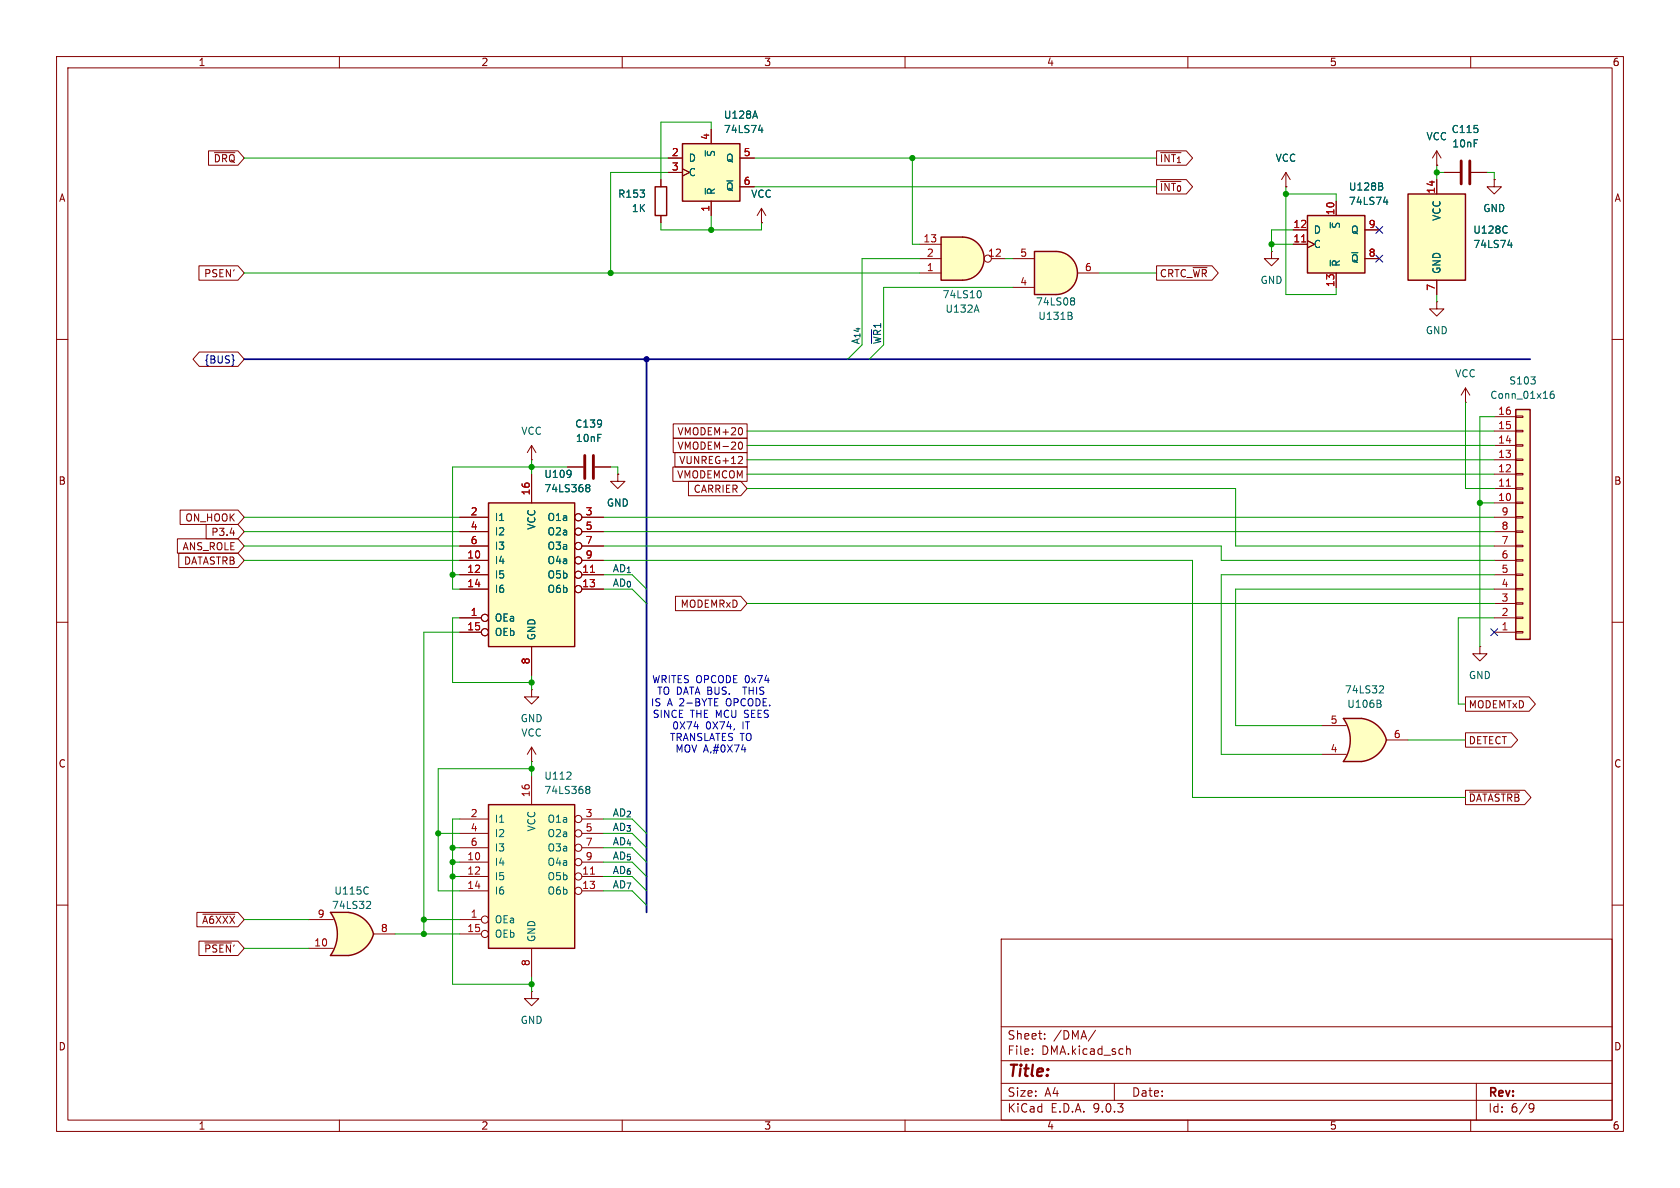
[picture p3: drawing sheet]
<svg xmlns="http://www.w3.org/2000/svg" width="297mm" height="210mm" viewBox="0 0 297 210" stroke-linecap="round" stroke-linejoin="round" font-family="sans-serif">
<g fill="none" stroke="#840000" stroke-width=".18">
<path d="M10 10h277v190h-277zM12 12h273v186h-273zM60 10v2M110 10v2M160 10v2M210 10v2M260 10v2M254 29.2h.1M254 26.7l-.8 1.2M254 26.7l.8 1.2M254 26.7v2.5M10 60h2"/>
<path d="M94 78.7l-.8 1.3M94 78.7l.7 1.3M94 78.7v2.6M285 60h2M94 81.3h.1M10 110h2M261.6 114.3v1.3h-1.3l1.3 1.2 1.3-1.2h-1.3M261.6 114.3h.1M285 110h2M94 121.9v1.3h1.2l-1.2 1.3-1.3-1.3h1.3M94 121.9h.1M10 160h2"/>
<path d="M177 166h108v32h-108zM285 160h2M60 198v2M110 198v2M160 198v2M177 194.5h108M177 191.5h108M177 187.5h108M177 181.5h108M182.5 186.3v.1M182.5 185.5v.1M184.7 183.6v.1"/>
<path d="M184.7 182.8v.1M193.7 182.1l-1.3 2M197 191.5v3M199.2 185.5l.2-.1 .3 .1 .1 .9M210 198v2M260 198v2M261 191.5v6.5M270.6 195.1l.5 .1a.99 .99 0 0 1-.4 1.4h-.2M271.2 195.7l-.3 .3h-.3"/>
</g>
<path d="M231.1 38.1h10.2v10.2h-10.2z" fill="#ffffc2"/>
<path d="M231.1 38.1h10.2v10.2h-10.2z" fill="none" stroke="#840000" stroke-width=".25"/>
<path d="M236.2 35.6v2.5M224.8 44.5v1.2h1.3l-1.3 1.3-1.3-1.3h1.3M224.8 44.5h.1M228.6 40.6h2.5M228.6 43.2h2.5M231.1 42.5l1.3 .7-1.3 .6M236.2 48.3v2.5M241.3 40.6h2.5M241.3 45.7h2.5" fill="none" stroke="#840000" stroke-width=".18"/>
<path d="M230.1 42.8h.7" fill="none" stroke="#a90000" stroke-width=".18"/>
<path d="M244.2 32.9l.3 .3-.1 .3-.2 .1M244.3 32.4l.1 .2-.1 .3M244.6 35.7h.8M245.2 35.3v.8M235.2 46v1" fill="none" stroke="#006464" stroke-width=".18"/>
<path d="M237.5 134.6h3.2M237.5 127h3.2" fill="none" stroke="#ffffc2" stroke-width=".18"/>
<g fill="#ffffc2" stroke="#ffffc2" stroke-width=".18">
<path d="M240.7 127a5.2 5.2 0 0 1 4.4 3.8l-5 1.4z"/>
<path d="M240.1 129.5l5 1.3a5.1 5.1 0 0 1-4.4 3.8z"/>
</g>
<path d="M237.5 127h3.2v7.6h-3.2a6.6 6.6 0 0 0 0-7.6z" fill="#ffffc2"/>
<path d="M240.7 127h-3.2a6.6 6.6 0 0 1 0 7.6h3.2M240.7 127a5.2 5.2 0 0 1 4.4 3.8 5.2 5.2 0 0 1-4.4 3.8" fill="none" stroke="#840000" stroke-width=".25"/>
<path d="M233.7 133.4h4.3M233.7 128.3h4.3M245.1 130.8h3.8" fill="none" stroke="#840000" stroke-width=".18"/>
<path d="M243.9 124.4l.3 .2-.1 .3-.2 .1M244 123.8l.1 .2-.1 .3M244.1 121.2l.4 .1 .1 .3-.8 .9h.8" fill="none" stroke="#006464" stroke-width=".18"/>
<path d="M58.4 161.3h3.2M58.4 168.9h3.2" fill="none" stroke="#ffffc2" stroke-width=".18"/>
<g fill="#ffffc2" stroke="#ffffc2" stroke-width=".18">
<path d="M61 163.7l5 1.4a5.2 5.2 0 0 1-4.4 3.8z"/>
<path d="M61.6 161.3a5.1 5.1 0 0 1 4.4 3.8l-4.9 1.3z"/>
</g>
<path d="M58.4 161.3h3.2v7.6h-3.2a6.7 6.7 0 0 0 0-7.6z" fill="#ffffc2"/>
<path d="M58.4 161.3h3.2a5.1 5.1 0 0 1 4.4 3.8 5.2 5.2 0 0 1-4.4 3.8h-3.2a6.6 6.6 0 0 0 0-7.6z" fill="none" stroke="#840000" stroke-width=".25"/>
<path d="M255.3 30.5h2.8M260.1 30.5h2.8M54.6 162.6h4.3M54.6 167.6h4.3M66 165.1h3.8" fill="none" stroke="#840000" stroke-width=".18"/>
<path d="M65 159.3l.4 .1 .1 .3-.8 .9h.8M65 156.9h.1M65.1 157.9l-.1 .1" fill="none" stroke="#006464" stroke-width=".18"/>
<path d="M258.3 28.4v4.1M259.8 28.4v4.1" fill="none" stroke="#840000" stroke-width=".51"/>
<path d="M86.4 88.9h15.2v25.4h-15.2z" fill="#ffffc2"/>
<path d="M86.4 88.9h15.2v25.4h-15.2z" fill="none" stroke="#840000" stroke-width=".25"/>
<g fill="none" stroke="#840000" stroke-width=".18">
<path d="M264.2 31.8v1.2h1.2l-1.2 1.3-1.3-1.3h1.3M264.2 31.8h.1M254 53.3v1.3h1.3l-1.3 1.3-1.3-1.3h1.3M254 53.3h.1M81.3 91.4h5.1M81.3 94h5.1M81.3 96.5h5.1M81.3 99.1h5.1M94 83.8v5.1M102.9 91.4h3.8M102.9 94h3.8M102.9 96.5h3.8"/>
<path d="M102.9 99.1h3.8M81.3 101.6h5.1M81.3 104.1h5.1M81.3 109.2h3.8M81.3 111.8h3.8M94 114.3v5.1M102.9 101.6h3.8M102.9 104.1h3.8"/>
<circle cx="102.2" cy="96.5" r=".63"/>
<circle cx="102.2" cy="91.4" r=".63"/>
<circle cx="102.2" cy="94" r=".63"/>
<circle cx="102.2" cy="99.1" r=".63"/>
<circle cx="85.7" cy="109.2" r=".63"/>
<circle cx="85.7" cy="111.8" r=".63"/>
<circle cx="102.2" cy="101.6" r=".63"/>
<circle cx="102.2" cy="104.1" r=".63"/>
</g>
<path d="M104.4 101.2h.7" fill="none" stroke="#a90000" stroke-width=".18"/>
<path d="M100.9 83.3v.8M101 83.7l-.1 .1M103.7 86.2h.1M103.7 85.7h.3l.2 .1 .1 .2-.3 .2M103.8 86.2h.2M103.8 86.2l-.1 .1M104 86.2l.3 .3-.1 .3-.2 .1h-.3" fill="none" stroke="#006464" stroke-width=".18"/>
<path d="M248.9 34.3h10.2v15.2h-10.2z" fill="#ffffc2"/>
<path d="M248.9 34.3h10.2v15.2h-10.2z" fill="none" stroke="#840000" stroke-width=".25"/>
<path d="M227.3 33h.1M227.3 30.5l-.7 1.3M227.3 30.5l.8 1.3M227.3 30.5v2.5M254 31.8v2.5M254 49.5v2.6M259.1 71.1h.1M259.1 68.6l.7 1.3M259.1 68.6l-.8 1.3M259.1 68.6v2.5M100.3 82.6h2.8M105.2 82.6h2.7" fill="none" stroke="#840000" stroke-width=".18"/>
<path d="M266.4 40v.1M266.4 41.1v.1M266.6 43.3h.8M267.2 42.9v.9" fill="none" stroke="#006464" stroke-width=".18"/>
<path d="M103.4 80.5v4.1M104.9 80.5v4.1" fill="none" stroke="#840000" stroke-width=".51"/>
<path d="M268 72.4h2.5v40.6h-2.5z" fill="#ffffc2"/>
<path d="M115.8 33h2.1v5.1h-2.1zM268 72.4h2.5v40.6h-2.5z" fill="none" stroke="#840000" stroke-width=".25"/>
<g fill="none" stroke="#840000" stroke-width=".18">
<path d="M116.8 31.8v1.2M116.8 38.1v1.3M264.2 78.7h3.8M264.2 76.2h3.8M264.2 73.7h3.8M268 78.6h1.2v.3h-1.2zM268 76.1h1.2v.2h-1.2zM268 73.5h1.2v.3h-1.2zM264.2 99.1h3.8M264.2 96.5h3.8M264.2 94h3.8M264.2 91.4h3.8"/>
<path d="M264.2 88.9h3.8M264.2 86.4h3.8M264.2 83.8h3.8M264.2 81.3h3.8M268 98.9h1.2v.3h-1.2zM268 96.4h1.2v.2h-1.2zM268 93.9h1.2v.2h-1.2zM268 91.3h1.2v.3h-1.2zM268 88.8h1.2v.2h-1.2zM268 86.2h1.2v.3h-1.2zM268 83.7h1.2v.2h-1.2zM268 81.2h1.2v.2h-1.2z"/>
<path d="M264.2 111.8h3.8M264.2 109.2h3.8M264.2 106.7h3.8M264.2 104.1h3.8M264.2 101.6h3.8M268 111.6h1.2v.3h-1.2zM268 109.1h1.2v.2h-1.2zM268 106.6h1.2v.2h-1.2zM268 104h1.2v.3h-1.2zM268 101.5h1.2v.2h-1.2z"/>
</g>
<path d="M266.3 85.9h.7" fill="none" stroke="#a90000" stroke-width=".18"/>
<path d="M270.6 66.6h.8l-.4 .5M271.4 67.2v.6M274.7 69.2h-.4a.86 .86 0 0 0 0 1.2l.4-.1 .1-.4-.3-.3-.3 .1-.2 .2" fill="none" stroke="#006464" stroke-width=".18"/>
<path d="M86.4 142.2h15.2v25.4h-15.2z" fill="#ffffc2"/>
<path d="M86.4 142.2h15.2v25.4h-15.2z" fill="none" stroke="#840000" stroke-width=".25"/>
<g fill="none" stroke="#840000" stroke-width=".18">
<path d="M134.6 39.4h.1M134.6 36.8l-.7 1.3M134.6 36.8l.8 1.3M134.6 36.8v2.6M94 137.2v5M81.3 144.8h5.1M81.3 147.3h5.1M81.3 149.9h5.1M81.3 152.4h5.1M81.3 154.9h5.1M81.3 157.5h5.1M102.9 144.8h3.8"/>
<path d="M102.9 147.3h3.8M102.9 149.9h3.8M102.9 152.4h3.8M102.9 154.9h3.8M102.9 157.5h3.8M81.3 162.6h3.8M81.3 165.1h3.8M94 167.6v5.1"/>
<circle cx="102.2" cy="149.9" r=".63"/>
<circle cx="102.2" cy="154.9" r=".63"/>
<circle cx="102.2" cy="152.4" r=".63"/>
<circle cx="102.2" cy="147.3" r=".63"/>
<circle cx="102.2" cy="157.5" r=".63"/>
<circle cx="102.2" cy="144.8" r=".63"/>
<circle cx="85.7" cy="162.6" r=".63"/>
<circle cx="85.7" cy="165.1" r=".63"/>
</g>
<path d="M104.4 154.5h.7" fill="none" stroke="#a90000" stroke-width=".18"/>
<path d="M100.2 137.7h.8M100.9 136.6v.4M103.7 139.5l.1 .1M103.7 139.1l.3-.1 .2 .1 .1 .2-.3 .3M103.8 139.6h.2M103.8 139.6h-.1M104 139.6l.3 .2-.1 .4-.2 .1-.3-.1" fill="none" stroke="#006464" stroke-width=".18"/>
<path d="M186.7 44.5a3.8 3.8 0 0 1 3.8 3.8 3.8 3.8 0 0 1-3.8 3.8z" fill="#ffffc2" stroke="#ffffc2" stroke-width=".18"/>
<path d="M182.9 44.5h3.8v7.6h-3.8z" fill="#ffffc2"/>
<path d="M182.9 44.5h3.8a3.8 3.8 0 0 1 3.8 3.8 3.8 3.8 0 0 1-3.8 3.8h-3.8z" fill="none" stroke="#840000" stroke-width=".25"/>
<path d="M179.1 50.8h3.8M179.1 45.7h3.8M190.5 48.3h3.8M94 175.3v1.2h1.2l-1.2 1.3-1.3-1.3h1.3M94 175.3h.1" fill="none" stroke="#840000" stroke-width=".18"/>
<path d="M189.3 55.8l.3 .2-.1 .3-.2 .2M189.4 55.2l.1 .2-.1 .3M189.5 52.6h.2l.3 .3-.3 .3M189.5 53.2h.2M189.7 53.2l.3 .2v.3l-.1 .2h-.4" fill="none" stroke="#006464" stroke-width=".18"/>
<path d="M170.2 41.9a3.8 3.8 0 0 1 3.8 3.8 3.8 3.8 0 0 1-3.8 3.8z" fill="#ffffc2" stroke="#ffffc2" stroke-width=".18"/>
<path d="M166.4 41.9h3.8v7.6h-3.8z" fill="#ffffc2"/>
<path d="M166.4 41.9h3.8a3.8 3.8 0 0 1 3.8 3.8 3.8 3.8 0 0 1-3.8 3.8h-3.8z" fill="none" stroke="#840000" stroke-width=".25"/>
<g fill="none" stroke="#840000" stroke-width=".18">
<path d="M162.6 48.3h3.8M162.6 45.7h3.8M162.6 43.2h3.8M175.3 45.7h2.5"/>
<circle cx="174.6" cy="45.7" r=".63"/>
</g>
<path d="M172.7 53.9l.4 1.3M173.2 51.4a.79 .79 0 0 1 0 1.2" fill="none" stroke="#006464" stroke-width=".18"/>
<path d="M120.6 25.4h10.2v10.2h-10.2z" fill="#ffffc2"/>
<path d="M120.6 25.4h10.2v10.2h-10.2z" fill="none" stroke="#840000" stroke-width=".25"/>
<g fill="none" stroke="#840000" stroke-width=".18">
<path d="M36.9 26.7h5.2l1.1 1.2-1.1 1.3h-5.2zM37.9 27h3.6M116.8 31.8v1.2M116.8 38.1v1.3M118.1 27.9h2.5M118.1 30.5h2.5M120.6 29.8l1.3 .7-1.3 .6M125.7 22.9v2.5M125.7 35.6v2.5M130.8 27.9h2.5M130.8 33h2.5M134.6 39.4h.1"/>
<path d="M204.5 31.7h5.2l1.1 1.3-1.1 1.3h-5.2zM204.5 26.7h5.2l1.1 1.2-1.1 1.3h-5.2zM205.2 27h3.6M205.2 32.1h3.6M227.3 33h.1M236.2 35.6v2.5M254 29.2h.1M254 31.8v2.5M255.3 30.5h2.8M260.1 30.5h2.8M264.2 31.8h.1M35.2 47h6.9l1.1 1.3-1.1 1.2h-6.9z"/>
<path d="M204.5 47h9.8l1.1 1.3-1.1 1.2h-9.8zM228.6 40.6h2.5M228.6 43.2h2.5M231.1 42.5l1.3 .7-1.3 .6M236.2 48.3v2.5M241.3 40.6h2.5M241.3 45.7h2.5M254 49.5v2.6M35.2 62.2h6.9l1.1 1.3-1.1 1.3h-6.9l-1.1-1.3zM119 77.5h13.1v2.5h-13.1zM119 74.9h13.1v2.6h-13.1zM130.7 78.2l.1-.1a.68 .68 0 0 1 .5 .7 .68 .68 0 0 1-.5 .6l-.1-.1"/>
<path d="M131.1 75.7l.2 .4-.2 .6M31.4 95.2h10.7l1.1 1.3-1.1 1.3h-10.7zM31.6 97.8h10.5l1.1 1.3-1.1 1.2h-10.5zM31.8 90.2h10.3l1.1 1.2-1.1 1.3h-10.3zM36.4 92.7h5.7l1.1 1.3-1.1 1.3h-5.7zM40.7 94.2h.8M81.3 91.4h5.1M81.3 94h5.1M81.3 96.5h5.1M81.3 99.1h5.1M94 83.8v5.1M100.3 82.6h2.8"/>
<path d="M102.9 91.4h3.8M102.9 94h3.8M102.9 96.5h3.8M102.9 99.1h3.8M105.2 82.6h2.7M109.2 83.8v1.3h1.3l-1.3 1.3-1.3-1.3h1.3M109.2 83.8h.1M119 82.5h13.1v2.6h-13.1zM119.3 80h12.8v2.6h-12.8zM121.7 85.1h9.3l1.1 1.3-1.1 1.2h-9.3zM131 80.7l.3 .2-.1 .3-.7 .8h.8M81.3 101.6h5.1"/>
<path d="M81.3 104.1h5.1M81.3 109.2h3.8M81.3 111.8h3.8M94 114.3v5.1M102.9 101.6h3.8M102.9 104.1h3.8M119.4 105.4h11.6l1.1 1.3-1.1 1.3h-11.6zM94 134.6h.1M94 132.1l-.8 1.3M94 132.1l.7 1.3M94 132.1v2.5M259.1 129.5h8.1l1.1 1.3-1.1 1.3h-8.1z"/>
<path d="M259.1 123.2h11.2l1.1 1.3-1.1 1.2h-11.2zM259.1 139.7h10.4l1.2 1.3-1.2 1.2h-10.4zM259.8 140h8.9M34.8 161.3h7.3l1.1 1.3-1.1 1.2h-7.3zM35.2 166.4h6.9l1.1 1.2-1.1 1.3h-6.9zM35.9 161.6h5.6M36.2 166.7h4.7"/>
<circle cx="102.2" cy="96.5" r=".63"/>
<circle cx="102.2" cy="91.4" r=".63"/>
<circle cx="102.2" cy="94" r=".63"/>
<circle cx="102.2" cy="99.1" r=".63"/>
<circle cx="85.7" cy="109.2" r=".63"/>
<circle cx="85.7" cy="111.8" r=".63"/>
<circle cx="102.2" cy="101.6" r=".63"/>
<circle cx="102.2" cy="104.1" r=".63"/>
</g>
<g fill="none" stroke="#006464" stroke-width=".18">
<path d="M133.5 19.6l.4 1.3M124.7 33.3v1M134.1 23h.8M134.7 22.6v.8M244.2 32.9l.3 .3-.1 .3-.2 .1M244.3 32.4l.1 .2-.1 .3M244.6 35.7h.8M245.2 35.3v.8M235.2 46v1M266.4 40v.1M266.4 41.1v.1M266.6 43.3h.8"/>
<path d="M267.2 42.9v.9M100.9 83.3v.8M101 83.7l-.1 .1M103.7 86.2h.1M103.7 85.7h.3l.2 .1 .1 .2-.3 .2M103.8 86.2h.2M103.8 86.2l-.1 .1M104 86.2l.3 .3-.1 .3-.2 .1h-.3"/>
</g>
<path d="M243.2 45.1l1.2 1.2M243.2 40l1.2 1.2M244.4 45.1l-1.2 1.2M244.4 40l-1.2 1.2M41.3 63.6l.1 .1h-.1M263.6 111.2l1.2 1.2M264.8 111.2l-1.2 1.2" fill="none" stroke="#000084" stroke-width=".18"/>
<path d="M43.2 63.5h227.3M114.3 63.5v97.8" fill="none" stroke="#000084" stroke-width=".3"/>
<g fill="none" stroke="#009600" stroke-width=".18">
<path d="M43.2 27.9h74.9M116.8 39.4v1.2h17.8v-1.2M118.1 30.5h-10.2v17.8M125.7 22.9v-1.3h-8.9v10.2M125.7 38.1v2.5M133.3 27.9h71.2M133.3 33h71.2M161.3 27.9v15.3h1.3M227.3 34.3h8.9v1.3M227.3 33v19.1h8.9v-1.3M254 30.5h1.3M254 29.2v2.6"/>
<path d="M262.9 30.5h1.3v1.3M43.2 48.3h119.4M162.6 45.7h-10.2v15.3l-2.5 2.5M177.8 45.7h1.3M179.1 50.8h-22.9v10.2l-2.5 2.5M194.3 48.3h10.2M224.8 43.2h3.8M228.6 40.6h-3.8v3.9M254 52.1v1.2M132.1 78.7h132.1M132.1 76.2h132.1M259.1 71.1v15.3h5.1"/>
<path d="M264.2 73.7h-2.6v40.6M43.2 99.1h38.1M43.2 96.5h38.1M43.2 94h38.1M43.2 91.4h38.1M94 81.3v2.5M100.3 82.6h-20.3v21.5h1.3M106.7 99.1h104.1v41.9h48.3M106.7 96.5h109.2v2.6h48.3M106.7 94h157.5M106.7 91.4h157.5M107.9 82.6h1.3v1.2"/>
<path d="M132.1 86.4h86.3v10.1h45.8M132.1 81.3h132.1M132.1 83.8h132.1M261.6 88.9h2.6M80 101.6h1.3M81.3 109.2h-1.3v11.5h14M81.3 111.8h-6.4v53.3M94 119.4v2.5M106.7 101.6h5.1l2.5 2.5M106.7 104.1h5.1l2.5 2.6M132.1 106.7h132.1M264.2 101.6h-48.3v31.8h17.8"/>
<path d="M264.2 104.1h-45.8v24.2h15.3M264.2 109.2h-6.4v15.3h1.3M94 135.9h-16.5v21.6h3.8M94 134.6v2.6M248.9 130.8h10.2M77.5 147.3h3.8M80 154.9h1.3M80 149.9h1.3M80 152.4h1.3M81.3 144.8h-1.3v29.2h14M106.7 157.5h5.1l2.5 2.5M106.7 154.9h5.1l2.5 2.6"/>
<path d="M106.7 149.9h5.1l2.5 2.5M106.7 152.4h5.1l2.5 2.5M106.7 147.3h5.1l2.5 2.6M106.7 144.8h5.1l2.5 2.5M43.2 162.6h11.4M43.2 167.6h11.4M69.8 165.1h11.5M74.9 162.6h6.4M94 172.7v2.6"/>
</g>
<path d="M122.7 128.4h.8M126.3 124.8h.6M129.8 128.8v.2M131.1 132.5h.8" fill="none" stroke="#0000c2" stroke-width=".18"/>
<path d="M230.1 42.8h.7M104.4 101.2h.7" fill="none" stroke="#a90000" stroke-width=".18"/>
<g fill="#009600" stroke="#009600" stroke-width=".18">
<circle cx="224.8" cy="43.2" r=".46"/>
<circle cx="227.3" cy="34.3" r=".46"/>
<circle cx="254" cy="30.5" r=".46"/>
<circle cx="80" cy="149.9" r=".46"/>
<circle cx="80" cy="154.9" r=".46"/>
<circle cx="80" cy="152.4" r=".46"/>
<circle cx="94" cy="174" r=".46"/>
<circle cx="74.9" cy="162.6" r=".46"/>
<circle cx="74.9" cy="165.1" r=".46"/>
<circle cx="80" cy="101.6" r=".46"/>
<circle cx="94" cy="120.7" r=".46"/>
<circle cx="94" cy="82.6" r=".46"/>
<circle cx="125.7" cy="40.6" r=".46"/>
<circle cx="107.9" cy="48.3" r=".46"/>
<circle cx="161.3" cy="27.9" r=".46"/>
<circle cx="77.5" cy="147.3" r=".46"/>
<circle cx="94" cy="135.9" r=".46"/>
<circle cx="261.6" cy="88.9" r=".46"/>
</g>
<circle cx="114.3" cy="63.5" r=".46" fill="#000084" stroke="#000084" stroke-width=".18"/>
<text font-size="2.8" fill="#840000" x="178" y="190.9">Title:</text>
<g font-size="2.1" fill="#840000">
<text x="178" y="184">Sheet:</text>
<text x="186.2" y="184">/DMA/</text>
<text x="178" y="186.7">File:</text>
<text x="184.1" y="186.7">DMA.kicad_sch</text>
<text x="178" y="196.9">KiCad</text>
<text x="178" y="194.1">Size:</text>
<text x="184.7" y="194.1">A4</text>
<text x="185.7" y="196.9">E.D.A.</text>
<text x="193.3" y="196.9">9.0.3</text>
<text x="200" y="194.1">Date:</text>
<text x="263" y="194.3">Rev:</text>
<text x="263" y="196.9">Id:</text>
<text x="267.1" y="196.9">6/9</text>
</g>
<g font-size="1.8" fill="#840000">
<text x="35" y="11.9">1</text>
<text x="85" y="11.9">2</text>
<text x="135" y="11.9">3</text>
<text x="185" y="11.9">4</text>
<text x="235" y="11.9">5</text>
<text x="285" y="11.9">6</text>
<text x="37.7" y="28.9">~{DRQ}</text>
<text x="204.9" y="28.9">~{INT_{1}}</text>
<text x="10.3" y="35.9">A</text>
<text x="204.9" y="34">~{INT_{0}}</text>
<text x="285.3" y="35.9">A</text>
<text x="36" y="49.2">PSEN'</text>
<text x="204.9" y="49.2">CRTC_~{WR}</text>
<text x="119.7" y="77.2">VMODEM+20</text>
<text x="119.7" y="79.7">VMODEM-20</text>
<text x="120" y="82.2">VUNREG+12</text>
<text x="10.3" y="85.9">B</text>
<text x="119.6" y="84.8">VMODEMCOM</text>
<text x="122.5" y="87.3">CARRIER</text>
<text x="285.3" y="85.9">B</text>
<text x="32.7" y="92.4">ON_HOOK</text>
<text x="37.3" y="94.9">P3.4</text>
<text x="32.2" y="97.5">ANS_ROLE</text>
<text x="32.4" y="100">DATASTRB</text>
<text x="120.2" y="107.6">MODEMRxD</text>
<text x="259.6" y="125.4">MODEMTxD</text>
<text x="259.6" y="131.8">DETECT</text>
<text x="10.3" y="135.9">C</text>
<text x="285.3" y="135.9">C</text>
<text x="259.6" y="141.9">~{DATASTRB}</text>
<text x="35.6" y="163.5">~{A6XXX}</text>
<text x="36" y="168.6">~{PSEN}'</text>
<text x="10.3" y="185.9">D</text>
<text x="285.3" y="185.9">D</text>
<text x="35" y="199.9">1</text>
<text x="85" y="199.9">2</text>
<text x="135" y="199.9">3</text>
<text x="185" y="199.9">4</text>
<text x="235" y="199.9">5</text>
<text x="285" y="199.9">6</text>
</g>
<g font-size="1.8" fill="#006464">
<text x="127.9" y="21.2">U128A</text>
<text x="127.9" y="23.7">74LS74</text>
<text x="256.5" y="23.7">C115</text>
<text x="121.7" y="28.8">D</text>
<text x="126.6" y="27.8" transform="rotate(-90 126.6 27.8)">~{S}</text>
<text x="128.3" y="28.8">Q</text>
<text x="225.4" y="28.8">VCC</text>
<text x="252.1" y="25">VCC</text>
<text x="256.7" y="26.3">10nF</text>
<text x="109.2" y="35.2">R153</text>
<text x="121.7" y="31.3">C</text>
<text x="126.6" y="34.5" transform="rotate(-90 126.6 34.5)">~{R}</text>
<text x="128.3" y="33.9">~{Q}</text>
<text x="132.7" y="35.2">VCC</text>
<text x="238.4" y="33.9">U128B</text>
<text x="111.6" y="37.7">1K</text>
<text x="232.2" y="41.5">D</text>
<text x="237.1" y="40.5" transform="rotate(-90 237.1 40.5)">~{S}</text>
<text x="238.4" y="36.4">74LS74</text>
<text x="238.8" y="41.5">Q</text>
<text x="254.9" y="39.1" transform="rotate(-90 254.9 39.1)">VCC</text>
<text x="260.4" y="41.5">U128C</text>
<text x="262.1" y="37.7">GND</text>
<text x="232.2" y="44">C</text>
<text x="237.1" y="47.2" transform="rotate(-90 237.1 47.2)">~{R}</text>
<text x="238.8" y="46.6">~{Q}</text>
<text x="260.4" y="44">74LS74</text>
<text x="166.5" y="52.9">74LS10</text>
<text x="222.8" y="50.4">GND</text>
<text x="254.9" y="48.5" transform="rotate(-90 254.9 48.5)">GND</text>
<text x="167" y="55.5">U132A</text>
<text x="183" y="54.2">74LS08</text>
<text x="183.5" y="56.7">U131B</text>
<text x="252" y="59.3">GND</text>
<text x="257.2" y="66.9">VCC</text>
<text x="263.4" y="70.7">Conn_01x16</text>
<text x="266.7" y="68.2">S103</text>
<text x="92.1" y="77.1">VCC</text>
<text x="101.6" y="75.8">C139</text>
<text x="101.7" y="78.3">10nF</text>
<text x="96.1" y="87.2">74LS368</text>
<text x="96.1" y="84.7">U109</text>
<text x="107.2" y="89.8">GND</text>
<text x="87.4" y="92.3">I1</text>
<text x="87.4" y="94.8">I2</text>
<text x="94.8" y="93.7" transform="rotate(-90 94.8 93.7)">VCC</text>
<text x="96.7" y="92.3">O1a</text>
<text x="96.7" y="94.8">O2a</text>
<text x="87.4" y="97.4">I3</text>
<text x="87.4" y="99.9">I4</text>
<text x="96.7" y="97.4">O3a</text>
<text x="96.7" y="99.9">O4a</text>
<text x="87.4" y="102.5">I5</text>
<text x="87.4" y="105">I6</text>
<text x="96.7" y="102.5">O5b</text>
<text x="96.7" y="105">O6b</text>
<text x="87.4" y="110.1">OEa</text>
<text x="87.4" y="112.6">OEb</text>
<text x="94.8" y="113.3" transform="rotate(-90 94.8 113.3)">GND</text>
<text x="237.7" y="122.8">74LS32</text>
<text x="238.1" y="125.3">U106B</text>
<text x="259.6" y="120.2">GND</text>
<text x="91.9" y="127.9">GND</text>
<text x="92.1" y="130.4">VCC</text>
<text x="96.1" y="140.6">74LS368</text>
<text x="96.1" y="138">U112</text>
<text x="87.4" y="145.6">I1</text>
<text x="87.4" y="148.2">I2</text>
<text x="94.8" y="147.1" transform="rotate(-90 94.8 147.1)">VCC</text>
<text x="96.7" y="145.6">O1a</text>
<text x="96.7" y="148.2">O2a</text>
<text x="87.4" y="150.7">I3</text>
<text x="87.4" y="153.3">I4</text>
<text x="87.4" y="155.8">I5</text>
<text x="96.7" y="150.7">O3a</text>
<text x="96.7" y="153.3">O4a</text>
<text x="96.7" y="155.8">O5b</text>
<text x="58.6" y="160.9">74LS32</text>
<text x="59" y="158.3">U115C</text>
<text x="87.4" y="158.3">I6</text>
<text x="96.7" y="158.3">O6b</text>
<text x="87.4" y="163.4">OEa</text>
<text x="87.4" y="166">OEb</text>
<text x="94.8" y="166.6" transform="rotate(-90 94.8 166.6)">GND</text>
<text x="91.9" y="181.2">GND</text>
</g>
<g font-size="1.8" fill="#a90000">
<text x="118.7" y="27.7">2</text>
<text x="125.5" y="24.8" transform="rotate(-90 125.5 24.8)">4</text>
<text x="131.4" y="27.7">5</text>
<text x="118.7" y="30.2">3</text>
<text x="131.4" y="32.8">6</text>
<text x="253.7" y="34.3" transform="rotate(-90 253.7 34.3)">14</text>
<text x="125.5" y="37.5" transform="rotate(-90 125.5 37.5)">1</text>
<text x="228.6" y="40.4">12</text>
<text x="236" y="38.1" transform="rotate(-90 236 38.1)">10</text>
<text x="241.9" y="40.4">9</text>
<text x="163.2" y="42.9">13</text>
<text x="163.8" y="45.5">2</text>
<text x="174.6" y="45.5">12</text>
<text x="180.3" y="45.5">5</text>
<text x="228.6" y="42.9">11</text>
<text x="241.9" y="45.5">8</text>
<text x="163.8" y="48">1</text>
<text x="180.3" y="50.5">4</text>
<text x="191.7" y="48">6</text>
<text x="236" y="50.8" transform="rotate(-90 236 50.8)">13</text>
<text x="253.7" y="51.5" transform="rotate(-90 253.7 51.5)">7</text>
<text x="264.8" y="75.9">15</text>
<text x="264.8" y="73.4">16</text>
<text x="264.8" y="83.6">12</text>
<text x="264.8" y="81">13</text>
<text x="264.8" y="78.5">14</text>
<text x="93.7" y="87.7" transform="rotate(-90 93.7 87.7)">16</text>
<text x="264.8" y="88.6">10</text>
<text x="264.8" y="86.1">11</text>
<text x="83.1" y="91.2">2</text>
<text x="83.1" y="93.7">4</text>
<text x="103.4" y="91.2">3</text>
<text x="103.4" y="93.7">5</text>
<text x="265.4" y="93.7">8</text>
<text x="265.4" y="91.2">9</text>
<text x="82.5" y="98.8">10</text>
<text x="82.5" y="101.3">12</text>
<text x="83.1" y="96.3">6</text>
<text x="102.8" y="101.3">11</text>
<text x="103.4" y="96.3">7</text>
<text x="103.4" y="98.8">9</text>
<text x="265.4" y="101.3">5</text>
<text x="265.4" y="98.8">6</text>
<text x="265.4" y="96.3">7</text>
<text x="82.5" y="103.9">14</text>
<text x="102.8" y="103.9">13</text>
<text x="265.4" y="106.4">3</text>
<text x="265.4" y="103.9">4</text>
<text x="82.5" y="111.5">15</text>
<text x="83.1" y="109">1</text>
<text x="265.4" y="111.5">1</text>
<text x="265.4" y="109">2</text>
<text x="93.7" y="117.5" transform="rotate(-90 93.7 117.5)">8</text>
<text x="235.1" y="128">5</text>
<text x="246.3" y="130.6">6</text>
<text x="235.1" y="133.1">4</text>
<text x="93.7" y="141" transform="rotate(-90 93.7 141)">16</text>
<text x="83.1" y="144.5">2</text>
<text x="83.1" y="147.1">4</text>
<text x="83.1" y="149.6">6</text>
<text x="103.4" y="144.5">3</text>
<text x="103.4" y="147.1">5</text>
<text x="103.4" y="149.6">7</text>
<text x="82.5" y="152.1">10</text>
<text x="82.5" y="154.7">12</text>
<text x="102.8" y="154.7">11</text>
<text x="103.4" y="152.1">9</text>
<text x="82.5" y="157.2">14</text>
<text x="102.8" y="157.2">13</text>
<text x="55.5" y="167.4">10</text>
<text x="56.1" y="162.3">9</text>
<text x="67.2" y="164.8">8</text>
<text x="82.5" y="164.8">15</text>
<text x="83.1" y="162.3">1</text>
<text x="93.7" y="170.9" transform="rotate(-90 93.7 170.9)">8</text>
</g>
<text font-size="1.8" fill="#000084" x="36" y="64.5">{BUS}</text>
<g font-size="1.8" fill="#0f0f0f">
<text x="152.1" y="61" transform="rotate(-90 152.1 61)">A_{14}</text>
<text x="155.9" y="61" transform="rotate(-90 155.9 61)">~{WR}1</text>
<text x="108.2" y="101.3">AD_{1}</text>
<text x="108.2" y="103.8">AD_{0}</text>
<text x="108.2" y="149.5">AD_{4}</text>
<text x="108.2" y="144.4">AD_{2}</text>
<text x="108.2" y="147">AD_{3}</text>
<text x="108.2" y="152.1">AD_{5}</text>
<text x="108.2" y="154.6">AD_{6}</text>
<text x="108.2" y="157.1">AD_{7}</text>
</g>
<g font-size="1.8" fill="#0000c2">
<text x="115" y="125.1">IS</text>
<text x="115.2" y="121">WRITES OPCODE 0x74</text>
<text x="116.1" y="123">TO DATA BUS.</text>
<text x="118" y="125.1">A 2-BYTE</text>
<text x="128.7" y="125.1">OPCODE.</text>
<text x="131.9" y="123">THIS</text>
<text x="115.3" y="127.1">SINCE</text>
<text x="118.3" y="131.2">TRANSLATES TO</text>
<text x="118.7" y="129.2">0X74</text>
<text x="122" y="127.1">THE MCU SEES</text>
<text x="124.7" y="129.2">0X74,</text>
<text x="131.4" y="129.2">IT</text>
<text x="119.3" y="133.2">MOV A,#0X74</text>
</g>
</svg>
